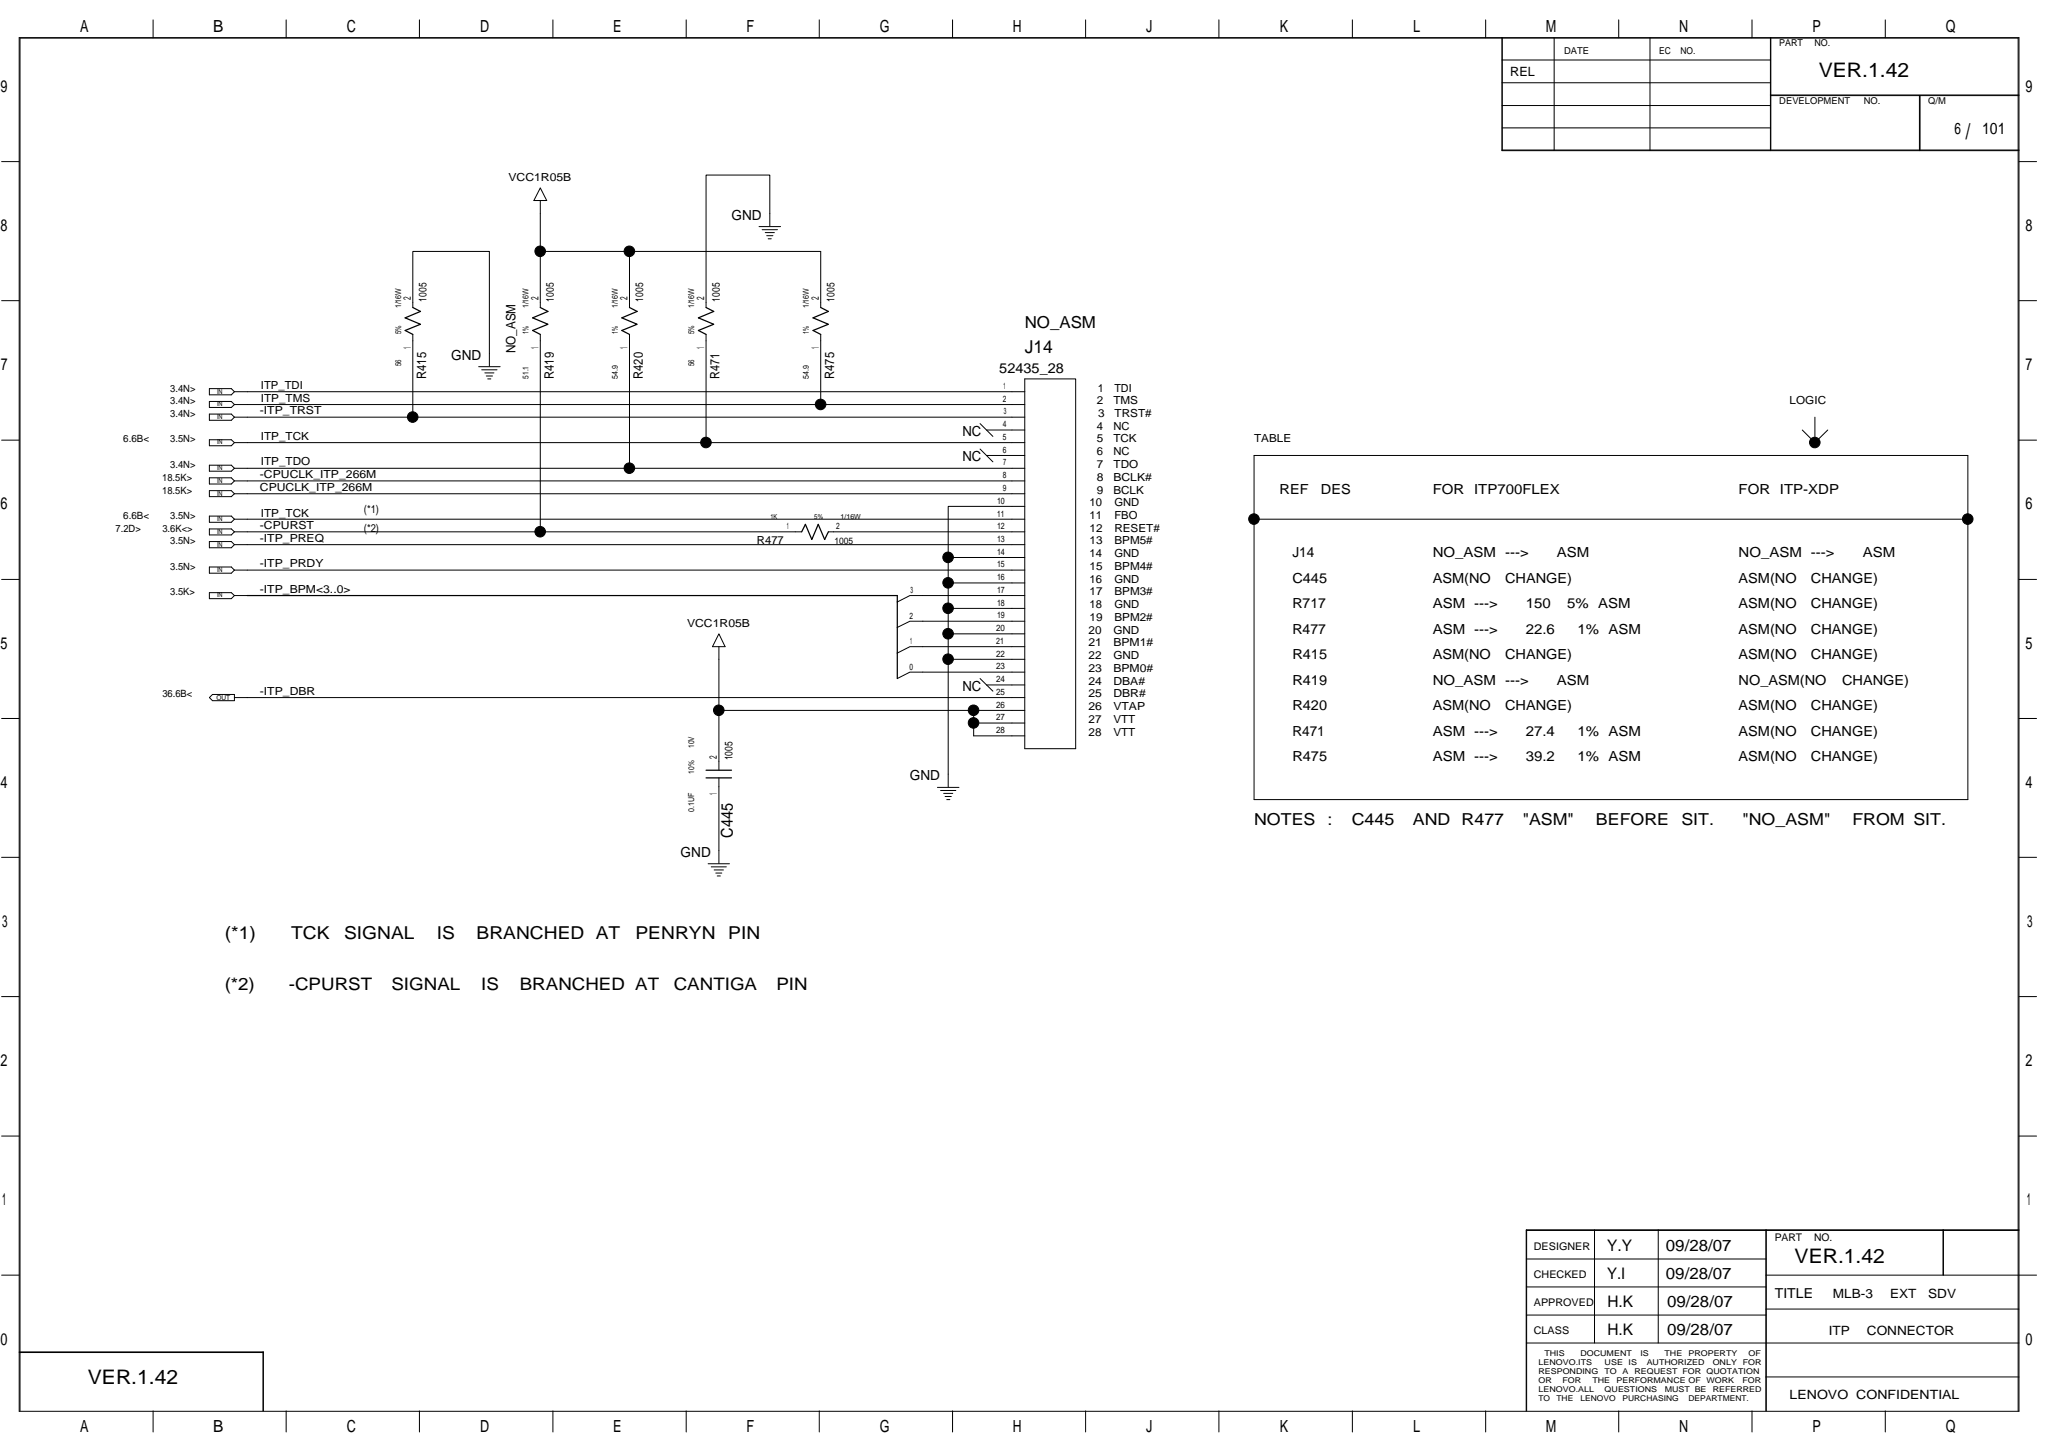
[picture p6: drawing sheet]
<svg xmlns="http://www.w3.org/2000/svg" width="420mm" height="297mm" viewBox="0 0 420 297" stroke-linecap="round" stroke-linejoin="round" font-family="sans-serif">
<path d="M84.4 62.9l1.6 .8-3.1 1.3 3.1 1.3-3.1 1.3 1.5 .8M110.5 62.9l1.6 .8-3.1 1.3 3.1 1.3-3.1 1.3 1.5 .8M128.8 62.9l1.5 .8-3.1 1.3 3.1 1.3-3.1 1.3 1.6 .8M144.4 62.9l1.6 .8-3.1 1.3 3.1 1.3-3.1 1.3 1.5 .8M167.9 62.9l1.5 .8-3.1 1.3 3.1 1.3-3.1 1.3 1.6 .8M164 108.8l.8-1.5 1.3 3.1 1.3-3.1 1.3 3.1 .7-1.6M50.6 121.8h132.9v17M144.4 157.6h5.2M144.4 159.1h5.2" fill="none" stroke="#000" stroke-width=".25"/>
<g fill="none" stroke="#000" stroke-width=".2">
<path d="M3.9 7.7h409.1v281h-409.1zM31.3 4.1v3.6M58.5 4.1v3.6M85.8 4.1v3.6M113.1 4.1v3.6M140.4 4.1v3.6M167.6 4.1v3.6M194.8 4.1v3.6M222.1 4.1v3.6M249.3 4.1v3.6M276.6 4.1v3.6M303.9 4.1v3.6"/>
<path d="M307.2 7.7v23.1h105.8M307.2 12.3h55M307.2 16.9h55M307.3 7.7v23.1M317.9 7.7v23.1M331.1 4.1v3.6M337.5 7.7v23.1M358.4 4.1v3.6M362.2 7.7v23.1M362.2 19.4h50.8M362.2 19.6h50.8M385.6 4.1v3.6"/>
<path d="M392.6 19.6v11.2M392.8 19.6v11.2M.3 33.1h3.6M110.5 38.4l1.3 2.6h-2.6zM307.2 30.7h105.8M307.2 21.6h55M307.3 26.2h54.9M413 33.1h3.6M110.5 51.4h57.4v11.5M110.5 41v21.9M128.8 51.4v11.5M155.3 46.4h4.4"/>
<path d="M155.9 47h3.1M156.5 47.6h1.9M156.8 48.2h1.3M157.1 48.9h.7M157.5 46.2v-10.4h-13.1v27.1M.3 61.5h3.6M42.8 79.5h4.5l.7 .6-.7 .7h-4.5zM84.4 62.9v-11.5h15.7v23.5M84.4 68.4v16.9M97.9 75h4.4M98.5 75.6h3.2M99.2 76.3h1.8"/>
<path d="M99.5 76.9h1.2M99.8 77.5h.6M110.5 68.4v40.4M128.8 68.4v27.4M144.4 68.4v22.2h-96.4M167.9 68.4v14.4M209.6 77.5h10.4v75.7h-10.4zM413 61.5h3.6M.3 90h3.6M42.8 82.1h4.5l.7 .7-.7 .6h-4.5zM42.8 84.7h4.5l.7 .6-.7 .7h-4.5zM42.8 90h4.5l.7 .6-.7 .6h-4.5z"/>
<path d="M42.8 95.2h4.5l.7 .6-.7 .6h-4.5zM42.8 97.7h4.5l.7 .7-.7 .6h-4.5zM48 85.3h161.6M48 98.4h161.6M48 95.8h161.6M48 82.8h161.6M48 80.1h161.6M144.4 90.6h65.2M200.5 91.9l2.6 2.6M200.5 86.7l2.6 2.6M201.8 93.2h7.8M201.8 88h7.8"/>
<path d="M256.5 93.2h146v70.4h-146zM368.7 88l2.6 2.6M371.3 85.3v5.3M373.9 88l-2.6 2.6M413 90h3.6M.3 118.5h3.6M42.8 110.8h4.5l.7 .6-.7 .7h-4.5zM42.8 100.4h4.5l.7 .6-.7 .6h-4.5zM42.8 105.6h4.5l.7 .6-.7 .6h-4.5zM42.8 108.2h4.5l.7 .6-.7 .6h-4.5zM42.8 116h4.5l.7 .6-.7 .7h-4.5zM48 116.6h161.6"/>
<path d="M48 111.4h161.6M48 108.8h116M48 106.2h161.6M48 101h161.6M169.4 108.8h40.2M194 114v5.3M209.6 103.6h-15.6v10.4h15.6M209.6 119.3h-15.6v5.2h15.6M256.5 106.2h146M413 118.5h3.6M42.8 121.2h4.5l.7 .6-.7 .7h-4.5zM48 121.8h2.6"/>
<path d="M147.1 132.3v25.3M147.1 129.7l1.2 2.6h-2.6zM194 124.5v5.2h15.6M194 129.7v31.3M194 134.9h15.6M200.5 138.8l2.6 2.6M209.6 137.5h-23.5l-2.6 1.3M209.6 121.8h-23.5l-2.6 1.3M209.6 132.3h-23.5l-2.6 1.3M209.6 127.1h-23.5l-2.6 1.3M.3 147h3.6M42.8 142.7l.7-.6h4.5v1.2h-4.5z"/>
<path d="M48 142.7h161.6M147.1 145.3h62.5M147.1 159.1v17.5M199.2 147.9v2.6h10.4M199.2 145.3v2.6h10.4M201.8 140.1h7.8M413 147h3.6M.3 175.4h3.6M144.9 176.7h4.3M145.5 177.3h3.1M146.1 178h1.9M146.4 178.6h1.2"/>
<path d="M146.7 179.2h.7M191.8 161.1h4.4M192.4 161.7h3.1M193 162.3h1.9M193.3 162.9h1.3M193.7 163.6h.6M413 175.4h3.6M.3 203.9h3.6M413 203.9h3.6M.3 232.4h3.6M413 232.4h3.6M312.2 251.7h100.8"/>
<path d="M312.2 257.6h49M312.3 251.6v37M326.2 251.6v23.1M339.2 251.6v23.1M361.2 251.6v37M361.3 251.6v37M397.5 251.6v9.3M413 251.6h-100.8v37M.3 260.9h3.6M3.9 276.6h50v12M3.9 276.7h50M53.8 276.6v12"/>
<path d="M312.2 274.7h100.8M312.2 263.3h49M312.2 269h49M361.2 267.8h51.8M361.2 260.9h55.4M4.1 288.6v-280.8h408.7v280.8M31.3 288.6v4.3M58.5 288.6v4.3M85.8 288.6v4.3M113.1 288.6v4.3M140.4 288.6v4.3M167.6 288.6v4.3"/>
<path d="M194.8 288.6v4.3M222.1 288.6v4.3M249.3 288.6v4.3M276.6 288.6v4.3M303.9 288.6v4.3M331.1 288.6v4.3M358.4 288.6v4.3M361.2 281.7h51.8M385.6 288.6v4.3"/>
</g>
<g fill="#000" stroke="#000" stroke-width=".2">
<circle cx="110.5" cy="51.4" r="1.08"/>
<circle cx="128.7" cy="51.4" r="1.08"/>
<circle cx="84.4" cy="85.3" r="1.08"/>
<circle cx="128.7" cy="95.8" r="1.08"/>
<circle cx="144.4" cy="90.5" r="1.08"/>
<circle cx="167.9" cy="82.7" r="1.08"/>
<circle cx="371.2" cy="90.5" r="1.08"/>
<circle cx="110.5" cy="108.8" r="1.08"/>
<circle cx="193.9" cy="114" r="1.08"/>
<circle cx="193.9" cy="119.2" r="1.08"/>
<circle cx="256.5" cy="106.2" r="1.08"/>
<circle cx="402.5" cy="106.2" r="1.08"/>
<circle cx="193.9" cy="124.4" r="1.08"/>
<circle cx="193.9" cy="129.6" r="1.08"/>
<circle cx="193.9" cy="134.8" r="1.08"/>
<circle cx="147" cy="145.3" r="1.08"/>
<circle cx="199.1" cy="147.9" r="1.08"/>
<circle cx="199.1" cy="145.3" r="1.08"/>
</g>
<text font-size="4.4" x="402.1" y="28.4">/</text>
<g font-size="4.1">
<text x="372.1" y="15.7">VER.1.42</text>
<text x="367.1" y="258.4">VER.1.42</text>
<text x="18" y="283.2">VER.1.42</text>
</g>
<g font-size="3.6">
<text x="209.6" y="72.3">J14</text>
<text x="46" y="192.2">(*1)</text>
<text x="59.6" y="192.2">TCK</text>
<text x="70.4" y="192.2">SIGNAL</text>
<text x="89.4" y="192.2">IS</text>
<text x="97.5" y="192.2">BRANCHED AT</text>
<text x="130" y="192.2">PENRYN</text>
<text x="149" y="192.2">PIN</text>
</g>
<g font-size="3.5">
<text x="46" y="202.6">(*2)</text>
<text x="59.1" y="202.6">-CPURST</text>
<text x="80.1" y="202.6">SIGNAL</text>
<text x="98.5" y="202.6">IS</text>
<text x="106.3" y="202.6">BRANCHED AT</text>
<text x="137.8" y="202.6">CANTIGA</text>
<text x="158.8" y="202.6">PIN</text>
</g>
<g font-size="3.4">
<text x="16.4" y="6.6">A</text>
<text x="43.6" y="6.6">B</text>
<text x="70.9" y="6.6">C</text>
<text x="98.2" y="6.6">D</text>
<text x="125.4" y="6.6">E</text>
<text x="152.7" y="6.6">F</text>
<text x="179.9" y="6.6">G</text>
<text x="207.2" y="6.6">H</text>
<text x="234.5" y="6.6">J</text>
<text x="261.8" y="6.6">K</text>
<text x="289" y="6.6">L</text>
<text x="316.2" y="6.6">M</text>
<text x="343.5" y="6.6">N</text>
<text x="370.8" y="6.6">P</text>
<text x="398" y="6.6">Q</text>
<text x=".1" y="18.8">9</text>
<text x="414.3" y="18.8">9</text>
<text x=".1" y="47.2">8</text>
<text x="414.3" y="47.2">8</text>
<text x="209.6" y="67.1">NO_ASM</text>
<text x=".2" y="75.7">7</text>
<text x="414.3" y="75.7">7</text>
<text x=".1" y="104.2">6</text>
<text x="414.3" y="104.2">6</text>
<text x=".1" y="132.7">5</text>
<text x="414.3" y="132.7">5</text>
<text x=".1" y="161.1">4</text>
<text x="414.3" y="161.1">4</text>
<text x="256.5" y="168.8">NOTES</text>
<text x="271.5" y="168.8">:</text>
<text x="276.5" y="168.8">C445</text>
<text x="289" y="168.8">AND R477</text>
<text x="311.5" y="168.8">&quot;ASM&quot;</text>
<text x="326.5" y="168.8">BEFORE</text>
<text x="343.9" y="168.8">SIT.</text>
<text x="356.4" y="168.8">&quot;NO_ASM&quot;</text>
<text x="378.9" y="168.8">FROM SIT.</text>
<text x=".5" y="189.6">3</text>
<text x="414.6" y="189.6">3</text>
<text x=".1" y="218.1">2</text>
<text x="414.3" y="218.1">2</text>
<text x=".4" y="246.6">1</text>
<text x="414.6" y="246.6">1</text>
<text x=".1" y="275.1">0</text>
<text x="414.3" y="275.1">0</text>
<text x="16.4" y="292.9">A</text>
<text x="43.6" y="292.9">B</text>
<text x="70.9" y="292.9">C</text>
<text x="98.2" y="292.9">D</text>
<text x="125.4" y="292.9">E</text>
<text x="152.7" y="292.9">F</text>
<text x="179.9" y="292.9">G</text>
<text x="207.2" y="292.9">H</text>
<text x="234.5" y="292.9">J</text>
<text x="261.8" y="292.9">K</text>
<text x="289" y="292.9">L</text>
<text x="316.2" y="292.9">M</text>
<text x="343.5" y="292.9">N</text>
<text x="370.8" y="292.9">P</text>
<text x="398" y="292.9">Q</text>
</g>
<g font-size="3.3">
<text x="399.8" y="27.4">6</text>
<text x="405.5" y="27.4">101</text>
<text x="149.9" y="171.4" transform="rotate(-90 149.9 171.4)">C445</text>
<text x="328.7" y="255.8">Y.Y</text>
<text x="340.8" y="255.8">09/28/07</text>
<text x="328.7" y="261.6">Y.I</text>
<text x="340.8" y="261.6">09/28/07</text>
<text x="328.8" y="267.3">H.K</text>
<text x="341" y="267.3">09/28/07</text>
<text x="328.8" y="273">H.K</text>
<text x="341" y="273">09/28/07</text>
</g>
<g font-size="2.8">
<text x="149.6" y="45">GND</text>
<text x="92.3" y="73.6">GND</text>
<text x="204.4" y="76.2">52435_28</text>
<text x="196.9" y="89.2">NC</text>
<text x="196.9" y="94.4">NC</text>
<text x="261.7" y="101">REF</text>
<text x="270.2" y="101">DES</text>
<text x="293.1" y="101">FOR ITP700FLEX</text>
<text x="355.6" y="101">FOR ITP-XDP</text>
<text x="264.4" y="119.3">C445</text>
<text x="264.4" y="114">J14</text>
<text x="293.1" y="114">NO_ASM ---&gt;</text>
<text x="293.1" y="119.3">ASM(NO</text>
<text x="307.9" y="119.3">CHANGE)</text>
<text x="318.5" y="114">ASM</text>
<text x="355.6" y="119.3">ASM(NO</text>
<text x="355.6" y="114">NO_ASM ---&gt;</text>
<text x="370.4" y="119.3">CHANGE)</text>
<text x="381" y="114">ASM</text>
<text x="264.4" y="124.5">R717</text>
<text x="293.1" y="124.5">ASM ---&gt;</text>
<text x="312.1" y="124.5">150</text>
<text x="320.6" y="124.5">5% ASM</text>
<text x="355.6" y="124.5">ASM(NO</text>
<text x="370.4" y="124.5">CHANGE)</text>
<text x="264.4" y="129.7">R477</text>
<text x="293.1" y="129.7">ASM ---&gt;</text>
<text x="312.1" y="129.7">22.6</text>
<text x="322.7" y="129.7">1% ASM</text>
<text x="355.6" y="129.7">ASM(NO</text>
<text x="370.4" y="129.7">CHANGE)</text>
<text x="264.4" y="134.9">R415</text>
<text x="293.1" y="134.9">ASM(NO</text>
<text x="307.9" y="134.9">CHANGE)</text>
<text x="355.6" y="134.9">ASM(NO</text>
<text x="370.4" y="134.9">CHANGE)</text>
<text x="196.9" y="141.4">NC</text>
<text x="264.4" y="140.1">R419</text>
<text x="293.1" y="140.1">NO_ASM ---&gt;</text>
<text x="318.5" y="140.1">ASM</text>
<text x="355.6" y="140.1">NO_ASM(NO</text>
<text x="376.8" y="140.1">CHANGE)</text>
<text x="264.4" y="145.3">R420</text>
<text x="293.1" y="145.3">ASM(NO</text>
<text x="307.9" y="145.3">CHANGE)</text>
<text x="355.6" y="145.3">ASM(NO</text>
<text x="370.4" y="145.3">CHANGE)</text>
<text x="264.4" y="150.5">R471</text>
<text x="264.4" y="155.7">R475</text>
<text x="293.1" y="155.7">ASM ---&gt;</text>
<text x="293.1" y="150.5">ASM ---&gt;</text>
<text x="312.1" y="155.7">39.2</text>
<text x="312.1" y="150.5">27.4</text>
<text x="322.7" y="155.7">1% ASM</text>
<text x="322.7" y="150.5">1% ASM</text>
<text x="355.6" y="150.5">ASM(NO</text>
<text x="355.6" y="155.7">ASM(NO</text>
<text x="370.4" y="150.5">CHANGE)</text>
<text x="370.4" y="155.7">CHANGE)</text>
<text x="186.1" y="159.6">GND</text>
<text x="139.2" y="175.3">GND</text>
<text x="363" y="265.6">TITLE</text>
</g>
<g font-size="2.7">
<text x="87.2" y="77.5" transform="rotate(-90 87.2 77.5)">R415</text>
<text x="105.4" y="72.3" transform="rotate(-90 105.4 72.3)">NO_ASM</text>
<text x="113.3" y="77.5" transform="rotate(-90 113.3 77.5)">R419</text>
<text x="131.5" y="77.5" transform="rotate(-90 131.5 77.5)">R420</text>
<text x="147.2" y="77.5" transform="rotate(-90 147.2 77.5)">R471</text>
<text x="170.6" y="77.5" transform="rotate(-90 170.6 77.5)">R475</text>
</g>
<g font-size="2.6">
<text x="308.9" y="15.5">REL</text>
<text x="374.9" y="265.5">MLB-3</text>
<text x="386.6" y="265.5">EXT</text>
<text x="394.4" y="265.5">SDV</text>
<text x="374.1" y="273.1">ITP</text>
<text x="381.9" y="273.1">CONNECTOR</text>
<text x="366.1" y="286.1">LENOVO CONFIDENTIAL</text>
</g>
<g font-size="2.3">
<text x="104" y="37.1">VCC1R05B</text>
<text x="53.4" y="82.2">ITP_TMS</text>
<text x="53.4" y="79.6">ITP_TDI</text>
<text x="224.4" y="82.7">2</text>
<text x="224.6" y="80.1">1</text>
<text x="227.7" y="82.7">TMS</text>
<text x="228" y="80.1">TDI</text>
<text x="366.1" y="82.7">LOGIC</text>
<text x="53.2" y="84.8">-ITP_TRST</text>
<text x="224.4" y="87.9">4</text>
<text x="224.6" y="85.3">3</text>
<text x="227.7" y="87.9">NC</text>
<text x="228" y="85.3">TRST#</text>
<text x="53.4" y="95.2">ITP_TDO</text>
<text x="53.4" y="90">ITP_TCK</text>
<text x="224.4" y="93.1">6</text>
<text x="224.4" y="90.5">5</text>
<text x="224.4" y="95.8">7</text>
<text x="227.7" y="90.5">TCK</text>
<text x="227.7" y="93.1">NC</text>
<text x="227.8" y="95.8">TDO</text>
<text x="256.5" y="90.5">TABLE</text>
<text x="53.2" y="100.4">CPUCLK_ITP_266M</text>
<text x="53.2" y="97.8">-CPUCLK_ITP_266M</text>
<text x="224.4" y="101">9</text>
<text x="224.4" y="98.3">8</text>
<text x="227.7" y="101">BCLK</text>
<text x="227.7" y="98.3">BCLK#</text>
<text x="53.4" y="105.7">ITP_TCK</text>
<text x="74.5" y="104.9">(*1)</text>
<text x="222.9" y="106.2">11</text>
<text x="222.9" y="103.5">10</text>
<text x="228" y="106.2">FBO</text>
<text x="228" y="103.5">GND</text>
<text x="53.2" y="108.2">-CPURST</text>
<text x="53.2" y="110.9">-ITP_PREQ</text>
<text x="74.5" y="108.8">(*2)</text>
<text x="154.8" y="111.4">R477</text>
<text x="222.9" y="108.8">12</text>
<text x="222.9" y="111.4">13</text>
<text x="228" y="108.8">RESET#</text>
<text x="228" y="111.4">BPM5#</text>
<text x="53.2" y="116.1">-ITP_PRDY</text>
<text x="222.9" y="114">14</text>
<text x="222.9" y="119.2">16</text>
<text x="222.9" y="116.6">15</text>
<text x="228" y="114">GND</text>
<text x="228" y="119.2">GND</text>
<text x="228" y="116.6">BPM4#</text>
<text x="53.2" y="121.3">-ITP_BPM&lt;3..0&gt;</text>
<text x="222.9" y="121.8">17</text>
<text x="222.9" y="124.4">18</text>
<text x="228" y="121.8">BPM3#</text>
<text x="228" y="124.4">GND</text>
<text x="140.5" y="128.3">VCC1R05B</text>
<text x="222.7" y="129.6">20</text>
<text x="222.9" y="127">19</text>
<text x="227.7" y="129.6">GND</text>
<text x="228" y="127">BPM2#</text>
<text x="222.7" y="132.2">21</text>
<text x="222.7" y="134.8">22</text>
<text x="222.7" y="137.5">23</text>
<text x="227.7" y="134.8">GND</text>
<text x="227.7" y="132.2">BPM1#</text>
<text x="227.7" y="137.5">BPM0#</text>
<text x="53.2" y="142.2">-ITP_DBR</text>
<text x="222.7" y="140.1">24</text>
<text x="222.7" y="142.7">25</text>
<text x="227.7" y="140.1">DBA#</text>
<text x="227.7" y="142.7">DBR#</text>
<text x="222.7" y="147.9">27</text>
<text x="222.7" y="145.3">26</text>
<text x="227.7" y="147.9">VTT</text>
<text x="227.7" y="145.3">VTAP</text>
<text x="222.7" y="150.5">28</text>
<text x="227.7" y="150.5">VTT</text>
</g>
<g font-size="2.2">
<text x="87.2" y="61.7" transform="rotate(-90 87.2 61.7)">1005</text>
<text x="113.3" y="61.7" transform="rotate(-90 113.3 61.7)">1005</text>
<text x="131.6" y="61.7" transform="rotate(-90 131.6 61.7)">1005</text>
<text x="147.2" y="61.7" transform="rotate(-90 147.2 61.7)">1005</text>
<text x="170.7" y="61.7" transform="rotate(-90 170.7 61.7)">1005</text>
<text x="149.8" y="155.6" transform="rotate(-90 149.8 155.6)">1005</text>
<text x="313.8" y="255.7">DESIGNER</text>
<text x="363" y="253.8">PART</text>
<text x="371.1" y="253.8">NO.</text>
<text x="313.8" y="261.5">CHECKED</text>
<text x="313.8" y="267.2">APPROVED</text>
<text x="313.8" y="272.9">CLASS</text>
</g>
<g font-size="2.1">
<text x="84.1" y="61.4" transform="rotate(-90 84.1 61.4)">2</text>
<text x="110.1" y="61.4" transform="rotate(-90 110.1 61.4)">2</text>
<text x="128.4" y="61.4" transform="rotate(-90 128.4 61.4)">2</text>
<text x="144" y="61.4" transform="rotate(-90 144 61.4)">2</text>
<text x="167.5" y="61.4" transform="rotate(-90 167.5 61.4)">2</text>
<text x="84.1" y="71.4" transform="rotate(-90 84.1 71.4)">1</text>
<text x="110.1" y="71.4" transform="rotate(-90 110.1 71.4)">1</text>
<text x="128.4" y="71.4" transform="rotate(-90 128.4 71.4)">1</text>
<text x="144" y="71.4" transform="rotate(-90 144 71.4)">1</text>
<text x="167.5" y="71.4" transform="rotate(-90 167.5 71.4)">1</text>
<text x="146.6" y="155.2" transform="rotate(-90 146.6 155.2)">2</text>
<text x="146.6" y="162.7" transform="rotate(-90 146.6 162.7)">1</text>
</g>
<g font-size="2">
<text x="34.8" y="80.1">3.4N&gt;</text>
<text x="34.8" y="82.7">3.4N&gt;</text>
<text x="34.8" y="85.3">3.4N&gt;</text>
<text x="25.2" y="90.5">6.6B&lt;</text>
<text x="34.8" y="95.8">3.4N&gt;</text>
<text x="34.8" y="90.5">3.5N&gt;</text>
<text x="33.2" y="101">18.5K&gt;</text>
<text x="33.2" y="98.3">18.5K&gt;</text>
<text x="25.2" y="106.2">6.6B&lt;</text>
<text x="34.8" y="106.2">3.5N&gt;</text>
<text x="23.7" y="108.8">7.2D&gt;</text>
<text x="33.2" y="108.8">3.6K&lt;&gt;</text>
<text x="34.8" y="111.4">3.5N&gt;</text>
<text x="34.8" y="116.6">3.5N&gt;</text>
<text x="34.8" y="121.8">3.5K&gt;</text>
<text x="33.2" y="142.7">36.6B&lt;</text>
</g>
<g font-size="1.9">
<text x="319.9" y="11">DATE</text>
<text x="339.4" y="11">EC</text>
<text x="343.7" y="11">NO.</text>
<text x="364" y="9.5">PART</text>
<text x="371.2" y="9.5">NO.</text>
<text x="364" y="21.3">DEVELOPMENT</text>
<text x="381.2" y="21.3">NO.</text>
<text x="394.5" y="21.3">Q/M</text>
<text x="170.7" y="111.4">1005</text>
</g>
<g font-size="1.8">
<text x="205.1" y="82.2">2</text>
<text x="205.3" y="79.6">1</text>
<text x="205.1" y="87.4">4</text>
<text x="205.3" y="84.8">3</text>
<text x="205.1" y="92.6">6</text>
<text x="205.1" y="90">5</text>
<text x="205.2" y="95.2">7</text>
<text x="205.1" y="100.4">9</text>
<text x="205.1" y="97.8">8</text>
<text x="204" y="105.7">11</text>
<text x="204" y="103">10</text>
<text x="161" y="108.2">1</text>
<text x="171" y="108.2">2</text>
<text x="204" y="113.5">14</text>
<text x="204" y="110.9">13</text>
<text x="204" y="108.2">12</text>
<text x="204" y="118.7">16</text>
<text x="204" y="116.1">15</text>
<text x="186.3" y="121.4">3</text>
<text x="204" y="123.9">18</text>
<text x="204" y="121.3">17</text>
<text x="186" y="126.6">2</text>
<text x="186.2" y="131.8">1</text>
<text x="203.8" y="131.7">21</text>
<text x="203.8" y="129.1">20</text>
<text x="204" y="126.5">19</text>
<text x="186" y="137">0</text>
<text x="203.8" y="136.9">23</text>
<text x="203.8" y="134.3">22</text>
<text x="203.8" y="142.2">25</text>
<text x="203.8" y="139.5">24</text>
<text x="203.8" y="150">28</text>
<text x="203.8" y="147.4">27</text>
<text x="203.8" y="144.7">26</text>
</g>
<g font-size="1.7">
<text x="82" y="63.1" transform="rotate(-90 82 63.1)">1/16W</text>
<text x="108.1" y="63.1" transform="rotate(-90 108.1 63.1)">1/16W</text>
<text x="126.4" y="63.1" transform="rotate(-90 126.4 63.1)">1/16W</text>
<text x="142" y="63.1" transform="rotate(-90 142 63.1)">1/16W</text>
<text x="165.5" y="63.1" transform="rotate(-90 165.5 63.1)">1/16W</text>
<text x="82" y="68.4" transform="rotate(-90 82 68.4)">5%</text>
<text x="108.1" y="68.3" transform="rotate(-90 108.1 68.3)">1%</text>
<text x="126.4" y="68.3" transform="rotate(-90 126.4 68.3)">1%</text>
<text x="142" y="68.4" transform="rotate(-90 142 68.4)">5%</text>
<text x="165.5" y="68.3" transform="rotate(-90 165.5 68.3)">1%</text>
<text x="82" y="74.9" transform="rotate(-90 82 74.9)">56</text>
<text x="108.1" y="77.5" transform="rotate(-90 108.1 77.5)">51.1</text>
<text x="126.4" y="77.5" transform="rotate(-90 126.4 77.5)">54.9</text>
<text x="142" y="74.9" transform="rotate(-90 142 74.9)">56</text>
<text x="165.5" y="77.5" transform="rotate(-90 165.5 77.5)">54.9</text>
<text x="142" y="153" transform="rotate(-90 142 153)">10V</text>
<text x="142" y="158.2" transform="rotate(-90 142 158.2)">10%</text>
<text x="142" y="166.2" transform="rotate(-90 142 166.2)">0.1UF</text>
</g>
<g font-size="1.6">
<text x="314.7" y="281.2">RESPONDING</text>
<text x="314.7" y="279.3">LENOVO.ITS</text>
<text x="315.9" y="277.5">THIS</text>
<text x="323.3" y="277.5">DOCUMENT</text>
<text x="328.2" y="281.2">TO</text>
<text x="328.2" y="279.3">USE</text>
<text x="331.9" y="281.2">A</text>
<text x="333.2" y="279.3">IS</text>
<text x="334.3" y="281.2">REQUEST FOR QUOTATION</text>
<text x="335.6" y="277.5">IS</text>
<text x="336.8" y="279.3">AUTHORIZED</text>
<text x="340.5" y="277.5">THE</text>
<text x="345.4" y="277.5">PROPERTY</text>
<text x="350.3" y="279.3">ONLY</text>
<text x="356.5" y="279.3">FOR</text>
<text x="357.7" y="277.5">OF</text>
<text x="314.7" y="286.7">TO</text>
<text x="314.7" y="283">OR</text>
<text x="314.7" y="284.9">LENOVO.ALL</text>
<text x="318.4" y="286.7">THE</text>
<text x="319.6" y="283">FOR</text>
<text x="323.3" y="286.7">LENOVO</text>
<text x="325.7" y="283">THE</text>
<text x="328.2" y="284.9">QUESTIONS</text>
<text x="330.7" y="283">PERFORMANCE OF</text>
<text x="331.9" y="286.7">PURCHASING</text>
<text x="340.5" y="284.9">MUST BE</text>
<text x="345.4" y="286.7">DEPARTMENT.</text>
<text x="349.1" y="283">WORK</text>
<text x="350.3" y="284.9">REFERRED</text>
<text x="356.4" y="283">FOR</text>
</g>
<g font-size="1.4">
<text x="44.4" y="80.5">IN</text>
<text x="44.4" y="83.1">IN</text>
<text x="44.4" y="85.7">IN</text>
<text x="44.4" y="90.9">IN</text>
<text x="44.4" y="96.1">IN</text>
<text x="44.4" y="101.4">IN</text>
<text x="44.4" y="98.8">IN</text>
<text x="44.4" y="106.6">IN</text>
<text x="157.6" y="106.2">1K</text>
<text x="166.6" y="106.2">5%</text>
<text x="171.9" y="106.2">1/16W</text>
<text x="44.4" y="109.2">IN</text>
<text x="44.4" y="111.8">IN</text>
<text x="44.4" y="117">IN</text>
<text x="44.4" y="122.2">IN</text>
<text x="44.3" y="143.1">OUT</text>
</g>
</svg>
